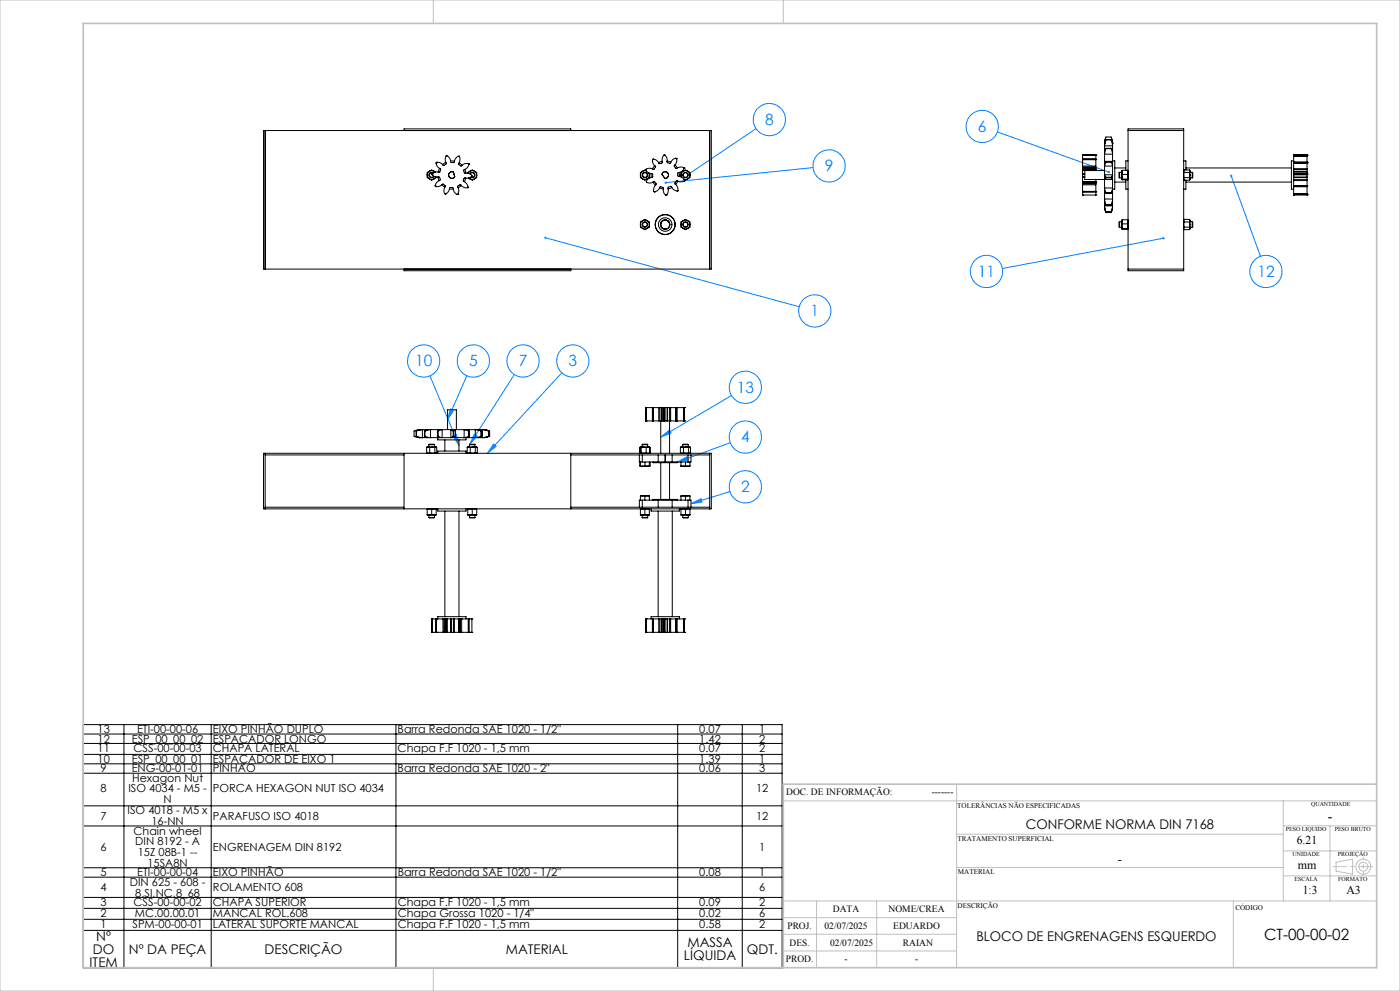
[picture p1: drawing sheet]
<svg xmlns="http://www.w3.org/2000/svg" width="420mm" height="297mm" viewBox="0 0 420 297" stroke-linecap="round" stroke-linejoin="round" font-family="sans-serif">
<g fill="none" stroke="#0080ff" stroke-width=".3">
<path d="M226.8 38.6l-20.1 13.5M299.2 39.5l33.4 12.1M243.9 50.2l-44.2 4.5M369.4 52.7l8.7 24.1M163.6 71.3l76.2 20.6M349 71.4l-48.3 9.1M129 112.6l8.7 20.9M140.1 112.6l-5.8 13.2M154.3 112.3l-13.4 20.9M168.6 111.7l-22.4 24.2M219.5 118.5l-21.3 12.5M135.1 122.6l1 .4-1.8 2.8z"/>
<path d="M136 130.7l.9-.5 .8 3.3zM142.3 130.1l.8 .6-2.2 2.5zM148.1 133.1l.7 .7-2.6 2.1zM198.2 131l2.6-2.1 .5 .8zM203.2 138.5l2.9-1.6 .4 .9zM219.1 132.7l-15.9 5.8M207.3 151l3-1.5 .3 1zM219 147.3l-11.7 3.7"/>
<circle cx="230.8" cy="35.9" r="4.8"/>
<circle cx="294.7" cy="37.9" r="4.8"/>
<circle cx="248.7" cy="49.7" r="4.8"/>
<circle cx="244.5" cy="93.2" r="4.8"/>
<circle cx="296" cy="81.4" r="4.8"/>
<circle cx="379.8" cy="81.4" r="4.8"/>
<circle cx="127.1" cy="108.2" r="4.8"/>
<circle cx="142" cy="108.2" r="4.8"/>
<circle cx="156.9" cy="108.2" r="4.8"/>
<circle cx="171.9" cy="108.2" r="4.8"/>
<circle cx="223.6" cy="116.1" r="4.8"/>
<circle cx="223.6" cy="131" r="4.8"/>
<circle cx="223.6" cy="145.9" r="4.8"/>
</g>
<g fill="none" stroke="#c0c0c0" stroke-width=".3">
<path d="M0 0h420v297h-420zM130 0v7M235 0v7M287 235v55M235 240h178M287 260h98M287 250h98M385 240v30M385 255h28M385 247.5h28M399 247.5v22.5M400.8 258.4l5-.9v4.5l-5-.9z"/>
<path d="M235 280h52M235 275h52M235 270h178M245 270v20M263 270v20M370 270v20M385 262.5h28M130 290v7M235 285h52"/>
<circle cx="409" cy="259.8" r="2.24"/>
<circle cx="409" cy="259.7" r="1.34"/>
</g>
<g fill="none" stroke="#000" stroke-width=".3">
<path d="M25 217.2h209.6v72.9h-209.6zM25 220h209.6M37.2 217.2v72.9M63.4 217.2v72.9M118.8 217.2v72.9M203.3 217.2v72.9M222.7 217.2v72.9M25 222.8h209.6M25 226.1h209.6M25 228.9h209.6M25 231.7h209.6M25 241.5h209.6"/>
<path d="M25 247.5h209.6M25 260.1h209.6M25 262.9h209.6M25 269h209.6M25 272.2h209.6M25 275.5h209.6M25 278.8h209.6"/>
</g>
<path d="M411.8 259.7h-11.9" fill="none" stroke="#c0c0c0" stroke-width=".3" stroke-dasharray="15.2 1.3 1.3 1.3" stroke-dashoffset="11.2"/>
<path d="M409 256.9v5.4" fill="none" stroke="#c0c0c0" stroke-width=".3" stroke-dasharray="15.2 1.3 1.3 1.3" stroke-dashoffset="14.4"/>
<path d="M25 7h388v283h-388zM413 235h-178v55" fill="none" stroke="#c0c0c0" stroke-width=".5"/>
<path d="M163.4 71l.2 .3-.3-.1a.35 .35 0 0 0 .4 .4 .35 .35 0 0 0 .2-.5 .35 .35 0 0 0-.5-.1zM199.5 54.5l-.1 .3 .3-.1-.3 .1a.34 .34 0 0 0 .4 .3 .34 .34 0 0 0 .2-.5 .34 .34 0 0 0-.5-.1zM206.4 51.9v.4l.3-.2-.3 .2a.34 .34 0 0 0 .5 .1 .34 .34 0 0 0 0-.5 .34 .34 0 0 0-.5 0zM332.4 51.3l-.1 .4 .5 .2 .2-.2-.4-.1 .4 .1v-.3zM369.2 52.4a.35 .35 0 0 0 0 .6 .35 .35 0 0 0 .5-.3 .35 .35 0 0 0-.4-.3l.1 .3zM348.8 71.2a.34 .34 0 0 0 .2 .5 .34 .34 0 0 0 .4-.4l-.4 .1 .4-.1-.2-.2zM136 130.7l.9-.5 .8 3.3zM135.1 122.6l1 .4-1.8 2.8zM142.3 130.1l.8 .6-2.2 2.5zM148.1 133.1l.7 .7-2.6 2.1zM198.2 131l2.6-2.1 .5 .8zM203.2 138.5l2.9-1.6 .4 .9zM207.3 151l3-1.5 .3 1z" fill="#0080ff"/>
<g fill="none" stroke="#000" stroke-width=".3">
<path d="M79.1 39.1h134.3v41.5h-134.3zM79.6 39.1v41.5M121.2 39.1v-.5h50v.5M212.9 39.1v41.5M338.4 39.1h16.7M338.4 38.6h16.7v42.5h-16.7zM128.2 52.5v.7l.6 .4M128.2 52.5l.1 .6 .5 .5M128.8 53.6l.7 .4 .7-.4M128.8 53.6l.5 .2 .9-.2M128.8 51.3l.7-.2 .7 .2M128.8 51.3l-.5 .5-.1 .7"/>
<path d="M128.8 51.3l.7-.4 .7 .4M128.8 51.3l-.6 .4v.8M129.6 52.3a2.75 2.75 0 0 0 2.2 .8l.2 1a2.04 2.04 0 0 0-1.5 1.6M129.6 52.3h.1M129.6 52.1v.2M129.6 52.1h.1M129.9 51.9a.67 .67 0 0 0-1 .2 .67 .67 0 0 0 .3 1 .67 .67 0 0 0 .9-.3M130 51.8a.84 .84 0 0 0-1.2 .2 .84 .84 0 0 0 .3 1.2 .84 .84 0 0 0 1.1-.4M130.2 51.3l.3 .3M130.2 51.3l.4 .3M130.5 55.7l.2 .2M130.5 55.7h.1"/>
<path d="M130.7 55.9a2.84 2.84 0 0 0 2.2-.8l.7 .6v.2a1.97 1.97 0 0 0-.2 2.1M130.7 55.9h.1M130.7 53l-.5 .6M130.8 48.9a2.74 2.74 0 0 0 1.4 1.8l-.3 .8-.2 .1a2.03 2.03 0 0 0-2.1 .5M130.8 48.9h.1M130.8 53v.2l-.6 .4M131 48.6l-.2 .3M131 48.6h.1M131.4 53l.3 1.2M131.9 50.4l-.5 1.2M132.5 55.4l1 .7M133.4 58.1h.2"/>
<path d="M133.4 58v.1M133.6 58.1a2.78 2.78 0 0 0 1.4-1.9h.7l.3 .2a2.07 2.07 0 0 0 1.1 1.9M133.6 58.1h.1M133.7 48.6l-.9 .7M133.8 46.7a2.65 2.65 0 0 0 .1 2.4l-.7 .5-.3-.1a2.07 2.07 0 0 0-1.9-.9M133.8 46.7h.1M133.8 46.7a1.91 1.91 0 0 1 1.5 2l.8 .1 .2-.2a1.92 1.92 0 0 1 1.2-1.8M134.8 56.6l1.2 .1M134.8 51.8a.92 .92 0 0 1 1.2-.2l.4 1.4a.99 .99 0 0 1-1.4 .3 .99 .99 0 0 1-.2-1.5zM135.1 48.3h1.2M137.1 58.3h.1M137.3 58.2h.1"/>
<path d="M137.3 58.2l-.2 .1M137.5 46.8h.1M137.5 46.8l.3 .1M137.7 48.8l.9 .7M137.8 46.9h.1M137.8 46.9a2.6 2.6 0 0 1-.3 2.3l.7 .6 .3-.1a1.92 1.92 0 0 1 2-.7M138.4 55.6l-1 .7M139.5 50.8l.3 1.1M139.7 53.4l-.4 1.1M140.2 56.3h.1M140.2 56.3a2.86 2.86 0 0 1-2.2-1l-.6 .4-.1 .4a1.96 1.96 0 0 1 0 2.1M140.4 56.1h.1"/>
<path d="M140.4 56.1l-.2 .2M140.5 49h.1M140.5 49l.2 .2M140.5 53.3l.5 .3M140.7 49.2h.1M140.7 49.2a2.85 2.85 0 0 1-1.6 1.8l.2 .8 .2 .2a1.88 1.88 0 0 1 2.1 .6M140.7 53.3l.3 .3M140.9 52.1a.83 .83 0 0 1 1.2-.4 .83 .83 0 0 1 .3 1.2 .83 .83 0 0 1-1.2 .2M141 51.3l.7-.4 .6 .4M141 51.3l.7-.2 .6 .2M141 51.3l-.6 .6M141 53.6l.5 .2 .8-.2"/>
<path d="M141 53.6l.7 .4 .6-.4M141 51.3l-.7 .4v.2M141.1 52.1a.69 .69 0 0 1 .9-.2 .69 .69 0 0 1 .3 .9 .69 .69 0 0 1-1 .3M141.6 52.6h.1M141.6 52.6a1.99 1.99 0 0 1-2.4 .8l-.2 .7 .1 .3a2.06 2.06 0 0 1 1.3 1.7M142.3 51.3l.5 .5 .2 .7M142.3 51.3l.7 .4v.8M143 52.5l-.2 .6-.5 .5M143 52.5v.7l-.7 .4M192.1 52.5l.1 .5 .6 .6M192.1 52.5v.7l.7 .4M192.8 53.6l.7 .4 .6-.4"/>
<path d="M192.8 53.6l.5 .2 .8-.2M192.8 51.3l-.4 .3-.3 .9M192.8 51.3l-.7 .4v.8M193.8 50.7l-.1 .2a3.2 3.2 0 0 0 2.1 1.3v.8a2.86 2.86 0 0 0-1.9 1.5 1.93 1.93 0 0 0 2.4-.1l.5 .7v.2a2.08 2.08 0 0 0-.7 2.1M193.8 50.7h.1M193.9 51.2l-1.1 .1M193.9 51.2l-.4-.3-.7 .4M194.7 51.8l.1 .7M194.8 52.5l-.2 .6-.5 .5M194.8 51.9v.6M194.8 52.5v.7l-.7 .4M195.3 52l.1 1.2"/>
<path d="M195.8 47.8a2.85 2.85 0 0 0 .9 2.2l-.4 .7-.3 .1a2.04 2.04 0 0 0-2.2-.1M195.8 47.8h.1M195.9 54.6l.7 .9M196.1 57.4l.2 .1M196.1 57.4h.1M196.3 57.5a2.45 2.45 0 0 0 1.8-1.5l.8 .2 .1 .2a2.01 2.01 0 0 0 .7 2.1M196.3 57.5h.1M196.4 49.6l-.6 1M197.8 56.3l1.2 .4M198.6 48.3l-1 .5M198.9 51.7a1 1 0 0 1 1.6 .5 1 1 0 0 1-1 1.3l-.9-1.2zM199.4 46.5a1.91 1.91 0 0 0-.7 2.3l-1 .2a1.63 1.63 0 0 0-1.9-1.2"/>
<path d="M199.4 46.5h.1M199.5 46.5a2.86 2.86 0 0 1 .6 2.2l.8 .3 .3-.2a2.1 2.1 0 0 1 1.6-1.4M199.7 58.5h.2M199.7 58.5h.1M199.9 58.5h.1M200.1 48.3l1.2 .3M201.6 56.2l-1.2 .4M202.5 49.4l.7 .9M202.8 47.4h.1M202.8 47.4l.2 .2M203 47.6h.1M203 47.6a2.7 2.7 0 0 1-.8 2.2l.5 .7 .3-.1a2.02 2.02 0 0 1 2.1-.1"/>
<path d="M203.2 57.3h.1M203.2 57.3a2.74 2.74 0 0 1-1.9-1.5l-.8 .3-.1 .2a2.08 2.08 0 0 1-.5 2.2M203.4 54.3l-.7 1M203.7 51.7l.1 1.2M204.3 52.5l.2 .6M204.3 52.5v.5M205 51.3l.6-.2 .7 .2M205 51.3l-.5 .5-.2 .7M205 51.3l-.7 .4v.8M205 51.3l.6-.4 .7 .4M205.1 50.3h.1M205.1 50.3l.1 .2"/>
<path d="M205.2 50.5h.1M205.2 50.5a2.78 2.78 0 0 1-1.9 1.4v.8l.3 .2a1.95 1.95 0 0 1 1.8 1.1M205.3 54.2h.1M205.3 54.2a2.65 2.65 0 0 1-2.3 0l-.6 .7a1.84 1.84 0 0 1 .8 2.4M205.4 54h.1M205.4 54l-.1 .2M206.3 51.3l.5 .5 .2 .7M206.3 53.6l-1.1 .1M206.3 51.3l.7 .4v.8M206.3 53.6l-.7 .4-.4-.2M207 52.5l-.2 .6-.5 .5M207 52.5v.7l-.7 .4"/>
<path d="M324.8 50.7v.2M324.8 51v1M324.8 53.2v1.2M324.8 50.7h.1M324.8 50.7v-.3h4v.3M324.8 54.4v.2M324.8 54.4h.1M324.8 54.6h.1M324.8 54.6v.3M324.8 47.8v2M324.8 55.4v2M324.8 52.3v.6"/>
<path d="M324.8 52.9v.3M324.8 52v.3M324.8 47.8h.1M324.8 47.7v.1M324.8 47.7h.1M324.8 57.4h.1M324.8 57.4v.1M324.8 50.1v.3M324.8 57.5h.1M324.8 54.9v.1M324.8 49.8v.3M324.8 55v.4"/>
<path d="M324.8 46.5v1.2M324.8 57.5v1M324.8 46.5h.1M324.8 58.5h.1M324.8 54.9h4M324.8 47.7h4M324.8 57.5h4M324.8 50.9h4M324.8 50.7h4M324.8 51h4M324.8 52h.6M324.8 54.4h4"/>
<path d="M324.8 50.9v.1M324.8 54.6h4M324.8 47.8h4M324.8 49.8h4M324.8 57.4h4M324.8 55.4h4M324.8 50.1h4M324.8 55h4M324.8 46.5h4M324.8 58.5h4M324.8 52.3h.6M324.8 53.2h.6"/>
<path d="M324.8 52.9h.6M328.8 50.7v.2M328.8 53.8v.6M328.8 50.9v.1M328.8 54.4v.2M328.8 54.6h.1M328.8 54.6v.3M328.8 47.8v2M328.8 55.4v2M328.8 47.8h.1M328.8 47.7v.1M328.8 47.7h.1"/>
<path d="M328.8 57.4h.1M328.8 57.4v.1M328.8 50.1v.3M328.8 57.5h.1M328.8 54.9v.1M328.8 49.8v.3M328.8 55v.4M328.8 46.5v1.2M328.8 57.5v1M328.8 46.5h.1M328.8 58.5h.1M328.8 50.7h.1"/>
<path d="M328.8 51v.1M328.8 54.4h.1M331.4 51.1h-6v2.7h8.4M331.4 52.4l.4 .7M331.4 52.3v1.5M331.4 48.4h.4M331.4 48.5v1.4M331.4 56.3l.4 1.4M331.4 57.6l.2 .3M331.4 56.2v1.4M331.4 49.9v2.4M331.4 53.8v2.4"/>
<path d="M331.4 46.4v2.1M331.4 45.3v1.1M331.4 57.6v1.9M331.4 59.7l.4 1.7M331.4 59.5v.9M331.4 43.9v1.4M331.4 42.9v1M331.4 42.8l.4-1.7h1.5l.5 1.8M331.4 42.9h.1M331.4 49.8h2.4M331.4 52.4h2.4M331.4 42.8v.1"/>
<path d="M331.4 43.7v.2M331.4 46.2v.2M331.4 48.4v.1M331.4 49.8v.1M331.4 52.3v.1M331.4 56.2v.1M331.4 57.6h.1M331.4 59.5v.2M331.4 56.3h2.4M331.4 46.2h2.4M331.4 59.7h2.4M331.4 43.7h2.4"/>
<path d="M331.4 42.8h.1M331.5 41.8l-.1 1.1M331.5 48.4h2.1M331.8 53.1v.2M331.8 53.3l-.4 .5M331.8 48.4v.2M331.8 48.6l-.4 1.2M331.8 57.7v.2M331.8 44.4l-.4 .9M331.8 44.4v.2M331.8 44.6l-.4 1.6M331.8 41.8l-.4 1.4"/>
<path d="M331.8 41.8v.1M331.8 41.9l-.4 1.8M331.8 53.3h1.5M331.8 53.1h1.5M331.8 48.4h1.5M331.8 48.6h1.5M331.8 57.7h1.5M331.8 44.4h1.5M331.8 44.6h1.5M331.8 41.9h1.5M331.8 41.8h1.5M333.3 53.3l.5 .5"/>
<path d="M333.3 53.1v.2M333.3 48.4v.2M333.3 48.4h.5M333.3 48.6l.5 1.2M333.3 57.7l-1.5 .2M333.3 44.4v.2M333.3 44.4l.5 .9M333.3 44.6l.5 1.6M333.3 41.8v.1M333.3 41.8l.5 1.4M333.3 41.9l.5 1.8M333.6 41.8l.2 1.1"/>
<path d="M333.8 48.2h.6v8.5h-.6M333.8 52.4l-.5 .7M333.8 52.3v1.5M333.8 48.5v1.4M333.8 56.3l-.5 1.4M333.8 57.6l-.3 .3M333.8 56.2v1.4M333.8 49.9v2.4M333.8 53.8v2.4M333.8 46.4v2.1M333.8 45.3v1.1M333.8 57.6v1.9"/>
<path d="M333.8 59.7l-.5 1.7M333.8 59.5v.9M333.8 43.9v1.4M333.8 42.9v1M333.8 42.9h.1M333.8 43.7v.2M333.8 46.2v.2M333.8 48.4v.1M333.8 49.8v.1M333.8 52.3v.1M333.8 53.8h.1M333.8 56.2v.1"/>
<path d="M333.8 57.6h.1M333.8 59.5v.2M334.4 54.6h3.3M334.4 50.3h3.3M335.9 51.6l-.2 .2v1.4l.2 .1M335.9 51.6v1.7M335.9 51.6h.6M335.9 53.3h.6M336.5 51.6l.2 .7M336.5 51.6v1.4M336.5 53l.2 .7M336.5 53v.8"/>
<path d="M336.7 52.3l-.2 .7M336.7 51l-.2 .6M336.7 52.3h1.6M336.7 51h1.6M336.7 53.7h1.6M336.7 53.7l-.2 .1M337.7 53.9v2.8h.7M338.3 51v1.3M338.3 52.3v1.4M338.3 51l.1 .1M338.3 53.7v.2l-1.8-.1M338.4 48.2h-.7v2.8"/>
<path d="M355.1 48.2h.7v2.7M355.1 53.8l.1 .2M355.2 51.7v1.5M355.2 53.2v.8M355.2 50.9v.8M355.2 51.7h1.6M355.2 50.9l-.1 .2M355.2 50.9h1.6M355.2 53.2h1.6M355.2 54h1.6M355.8 54v2.7h-.7M355.8 54.6h31.6"/>
<path d="M355.8 50.3h31.6M356.8 53.2l.2 .4M356.8 51.7l.2 .8M356.8 50.9l.2 .4M357 52.5l-.2 .7M357 51.3v1.2M357 52.5v1.1M357 53.6l-.2 .4M357 51.6h.7M357 53.3h.7M357 51.3l-.2 .4M357.7 51.6v1.7"/>
<path d="M388.1 48.9v2.7M388.1 53v1.2M388.1 48.2h-.7v8.5h.7M388.1 46.5h.1M388.1 58.5h.1M388.1 52.1v.2M388.1 52.3h.1M388.1 52.3v.8h4M388.1 52.1h.1M388.1 54.2v1.5M388.1 55.7h.1M388.1 55.7v.2"/>
<path d="M388.1 55.9h.1M388.1 48.6v.3M388.1 48.9h.1M388.1 48.6h.1M388.1 55.9v2.1M388.1 46.7v1.9M388.1 58v.1M388.1 58.1h.1M388.1 46.7h.1M388.1 58.3h.1M388.1 53.8h4M388.1 55.9h4"/>
<path d="M388.1 48.6h4M388.1 58.1h4M388.1 46.7h4M388.1 58.3h4M388.1 46.5v.2M388.1 58.1v.4M388.1 46.5h4M388.1 58.5h4M388.1 52.3h4M388.1 52.1h4M388.1 55.7h4M388.1 54.1h4"/>
<path d="M388.1 48.9h4M388.1 50.5h4M388.1 53.2h4M388.1 51.5h4M388.1 50.9h4M388.1 58h4M392.1 46.5h.1M392.1 58.5h.1M392.1 52.1v.2M392.1 51.5v.6M392.1 51.5h-4v.6M392.1 52.3h.1"/>
<path d="M392.1 52.3v.8M392.1 52.1h.1M392.1 54.1v1.6M392.1 55.7h.1M392.1 55.7v.2M392.1 55.9h.1M392.1 48.9v1.6M392.1 48.6v.3M392.1 48.9h.1M392.1 48.6h.1M392.1 53.1v.1M392.1 51.5h.1"/>
<path d="M392.1 53.8v.3M392.1 50.9v.6M392.1 53.2v.6M392.1 50.5v.4M392.1 55.9v2.1M392.1 46.7v1.9M392.1 58v.1M392.1 58.1h.1M392.1 46.7h.1M392.1 58.3h.1M392.1 46.5v.2M392.1 58.1v.4"/>
<path d="M192.1 67.3l.3 .8 .4 .3M192.1 67.3v.8l.7 .3M192.8 66.1l.5-.1 .8 .1M192.8 68.4l.7 .2 .6-.2M192.8 66.1l-.6 .7-.1 .5M192.8 66.1l-.7 .4v.8M192.8 66.1l.7-.3 .6 .3M192.8 68.4l.7 .4 .6-.4M194.1 66.1l.5 .5 .2 .7M194.1 66.1l.7 .4v.8M194.8 67.3l-.2 .7-.5 .4M194.8 67.3v.8l-.7 .3"/>
<path d="M200.9 67.3a1.34 1.34 0 0 0-1.4-1.3 1.34 1.34 0 0 0-1.3 1.3 1.34 1.34 0 0 0 1.4 1.3M204.3 67.3v.8l.7 .3M204.3 67.3l.2 .7 .5 .4M205 68.4l.6 .4 .7-.4M205 68.4l.6 .2 .7-.2M205 66.1l-.5 .5-.2 .7M205 66.1l-.7 .4v.8M205 66.1l.5-.1 .8 .1M205 66.1l.6-.3 .7 .3M206.3 66.1l.7 .4v.8M206.3 66.1l.5 .5 .2 .7M207 67.3l-.2 .7-.5 .4"/>
<path d="M207 67.3v.8l-.7 .3M331.4 60.4l.4 1.1M331.4 60.4v1.3M331.4 61.7l.4 1.8M331.4 62.1l.4 1.4M331.4 62.2l.4 1.5h1.5l.5-1.5M331.4 61.7h2.4M331.8 61.4v.1M331.8 63.5h.1M331.8 61.4h1.5M331.8 61.5h1.5M331.8 63.5h1.5"/>
<path d="M333.3 61.4v.1M333.3 63.5h.1M333.8 60.4l-.5 1.1M333.8 60.4v1.3M333.8 61.7l-.5 1.8M333.8 62.1l-.5 1.4M335.9 66.5l-.2 .1v1.4l.2 .1M335.9 66.5v1.6M335.9 66.5h.6M335.9 68.1h.6M336.5 66.5l.2 .6M336.5 66.5v1.3"/>
<path d="M336.5 67.8l.2 .7M336.5 67.8v.8M336.7 67.1l-.2 .7M336.7 65.9l-.2 .6M336.7 67.1h1.6M336.7 65.9h1.6M336.7 68.5h1.6M336.7 68.5l-.2 .1M338.3 65.9v1.2M338.3 67.1v1.4M338.3 65.9l.1 .1M338.3 68.5v.2l-1.8-.1"/>
<path d="M355.1 68.6l.1 .2M355.2 65.8v.7M355.2 68.1v.7M355.2 66.5v1.6M355.2 68.1h1.6M355.2 65.8l-.1 .2M355.2 65.8h1.6M355.2 66.5h1.6M355.2 68.8h1.6M356.8 65.8l.2 .3M356.8 68.1l.2 .3M356.8 66.5l.2 .8"/>
<path d="M357 67.3l-.2 .8M357 67.3v1.1M357 66.1v1.2M357 68.4l-.2 .4M357 66.5h.7M357 68.1h.7M357 66.1l-.2 .4M357.7 66.5v1.6M121.2 80.6v.5h50v-.5M338.4 80.6h16.7M79.1 135.9h134.3v16.6h-134.3zM79.6 135.9v16.6"/>
<path d="M79.6 136.3h41.6M121.2 135.9v16.6M124.8 129.2h.1M124.8 130.7h.1M124.8 130.7l1.4 .5M124.8 129.2v1.5M124.9 130.7l1.8 .5M124.9 129.2v1.5M125.6 131.2h.3M125.9 131.2h.1M125.9 128.8h-.3M125.9 128.8h.1"/>
<path d="M125.9 128.8l-1.7 .4v1.5l1.7 .5M126 128.8h.9M126 131.2h.1M126 128.8h.1M126.2 128.8l-1.4 .4M126.4 131.2h.5M126.7 128.8l-1.8 .4M126.7 128.8h.2M126.7 131.2h.2M126.7 128.8v2.4M126.9 128.8h1.3M126.9 131.2h1.3"/>
<path d="M127.4 129.2h.1M127.4 130.7h.1M127.4 130.7l.8 .5M127.4 129.2v1.5M127.5 130.7l1.7 .5M127.5 129.2v1.5M128 135.7h.9M128 135.7l.2 .2M128 134.1v1.6M128.2 128.8l-.8 .4M128.2 128.8h1.1M128.2 131.2h1.1"/>
<path d="M128.4 134h1.3M128.4 134l-.4 .1M128.4 134l.5 .1M128.7 133.3h1.7M128.7 133.3v.7M128.9 135.7h1.6M128.9 134.1v1.6M129.2 128.8l-1.7 .4M129.2 128.8h.1M129.2 131.2h.1M129.2 128.8v2.4M129.3 128.8h2"/>
<path d="M129.3 131.2h2M129.7 134l-.8 .1M129.7 134h1M129.7 134l.8 .1M130.4 133.3v.7M130.5 134.1v1.6M130.7 134l-.2 .1M130.7 134l.3 .1zM131 135.8l-.2 .1M131 134.1v1.6h-.5M131.2 128.9v2.1M131.3 131.2v.6h8.5v-.6"/>
<path d="M131.3 135.9v-.7h8.5v.7M131.3 131.2h.1M131.3 131.2h1.5M131.3 128.8h.1M131.3 128.8v.4h.1M131.3 128.8h1.5M131.4 130.7l1.2 .5M131.4 130.7h-.1v.5M131.4 129.2v1.5M132.6 128.8l-1.2 .4M132.6 128.8h.2M132.6 131.2h.2"/>
<path d="M132.6 128.8v2.4M132.8 128.8h2.4M132.8 131.2h2.4M133.5 131.8v3.4M134.3 128.8v-6h2.6v6M135.2 128.8h1.5M135.2 131.2h1.5M135.2 128.8h.1M135.2 131.2h.1M135.3 128.8l.7 .4M135.3 128.8v2.4M136 129.2h.1"/>
<path d="M136 130.7h.1M136 130.7l-.7 .5M136 129.2v1.5M136.1 130.7l.6 .5M136.1 129.2v1.5M136.7 128.8l-.6 .4M136.7 128.8h.1M136.7 131.2h.1M136.7 128.8v2.4M136.7 128.8h2.4M136.7 131.2h2.4M137.7 131.8v3.4"/>
<path d="M139.1 131.2h1.4M139.1 128.8h1.4M139.1 128.8h.1M139.1 131.2h.1M139.2 128.8l1.3 .4M139.2 128.8v2.4M140.2 135.7h.9M140.2 135.7l.1 .2M140.2 134.1v1.6M140.5 128.8h1.9M140.5 131.2h1.9M140.5 128.8h.1"/>
<path d="M140.5 131.2h.1M140.5 128.8l.2 .2M140.5 130.7h.2M140.5 130.7l-1.3 .5M140.5 129.2h.2M140.5 129.2v1.5M140.6 134h1.3M140.6 134l-.4 .1M140.6 134l.5 .1M140.7 130.9l-.2 .3M140.7 129.1v1.7M140.8 133.3h1.7"/>
<path d="M140.8 133.3v.7M141.1 135.7h1.5M141.1 134.1v1.6M141.9 134l-.8 .1M141.9 134h1M141.9 134l.7 .1M142.4 128.8h1M142.4 131.2h1M142.4 128.8h.2M142.4 131.2h.2M142.5 133.3v.7M142.6 128.8l1.7 .4"/>
<path d="M142.6 128.8v2.4M142.6 134.1v1.6M142.9 134l-.3 .1M142.9 134l.2 .1zM143.1 135.8l-.1 .1M143.2 134.1v1.6h-.6M143.4 128.8l1 .4M143.4 128.8h1.2M143.4 131.2h1.2M144.3 129.2h.1M144.3 130.7h.1M144.3 130.7l-1.7 .5"/>
<path d="M144.3 129.2v1.5M144.4 130.7l-1 .5M144.4 129.2v1.5M144.6 128.8h.4M144.6 131.2h.4M144.6 128.8h.1M144.6 131.2h.1M144.7 128.8l1.8 .4M144.7 128.8v2.4M146.5 129.2h.1M146.5 130.7h.1M146.5 130.7l-1.8 .5"/>
<path d="M146.5 129.2v1.5M146.6 129.2l-1.5-.4 1.8 .4v1.5l-1.8 .5 1.5-.5M171.2 135.9v16.6M171.2 136.3h41.7M191.8 136.3v2.2h.9M191.9 138.5v1.1l.2 .1M192 139.7h.1M192.1 139.7h.7M192.1 139.6v.1M192.1 138.5v1.1M192.2 139.6l.6 .1M192.2 139.6l-.1 .1"/>
<path d="M192.2 134h.9M192.2 134l-.2 .1 .1 1.7M192.2 134l-.3 .1v1.6l.2 .2M192.2 134l.2 .1M192.4 135.7h1.5M192.4 134.1v1.6M192.4 135.7l-.2 .2M192.7 133.3h1.6M192.7 133.3v.7M192.7 136.3v2.2M192.7 138.5h4.7M192.8 139.7h1.4"/>
<path d="M193.1 134l-.7 .1M193.1 134h1.3M193.1 134l.8 .1M193.5 139.6l.7 .1M193.5 139.6l-.7 .1M193.5 138.5v1.1M193.7 126.1h.1M193.7 122.2h.1M193.7 122.2v3.9M193.8 126.1h1.9M193.8 122.2h1.9M193.8 126.1h.1"/>
<path d="M193.8 122.2h.1M193.8 122.2v3.9M193.9 135.7h1M193.9 134.1v1.6M194.2 139.7h.6M194.3 133.3v.7M194.4 134l-.5 .1M194.4 134l.5 .1M194.8 139.6v.1M194.8 138.5v1.1M194.8 139.6l-.6 .1M194.9 135.8l-.1 .1"/>
<path d="M194.9 134.1v1.6M194.9 135.7l-.1 .1M195 139.7h-.2M195 139.6h.1M195 139.6l-.2 .1M195 134.1v1.6M195 138.5v1.1M195.7 126.1h.1M195.7 122.2h.1M195.7 122.2v3.9M195.8 126.1h.1M195.8 122.2h.1"/>
<path d="M195.9 138.6h7.3M195.9 138.5v.1M195.9 122.2h.1M195.9 122.2v3.9M195.9 126.1h.1M196 126.1h1.6M196 122.2h1.6M196 122.2v3.9M197.4 136.3v2.2M197.6 126.1h.4M197.6 122.2h.4M197.6 122.2v3.9"/>
<path d="M198 126.1h.5M198 122.2h.5M198 122.2v3.9M198.2 126.1v9.8M198.2 138.7v11M198.5 126.1h.1M198.5 122.2h.1M198.5 122.2v3.9M198.6 126.1h.6M198.6 122.2h.6M198.6 122.2v3.9M199.2 126.1h.1"/>
<path d="M199.2 122.2v3.9M199.2 122.2h.1M199.2 126.1h.2M199.2 122.2h.2M199.4 126.1h.1M199.4 122.2v3.9M199.4 122.2h.1M199.5 126.1h.6M199.5 122.2h.6M199.5 136.3v2.2h-2.1M199.5 136.5h.1M199.6 136.3v2.2h2"/>
<path d="M200.1 126.1h.2M200.1 122.2h.2M200.1 122.2v3.9M200.3 126.1h.9M200.3 122.2h.6M200.3 122.2v3.9M200.9 122.2h.3M200.9 122.2v13.7M200.9 138.7v11M201.2 126.1h1.6M201.2 122.2h1.6M201.2 122.2v3.9"/>
<path d="M201.6 136.3v2.2M201.6 138.5h4.8M202.8 126.1h.1M202.8 122.2h.1M202.8 122.2v3.9M202.8 126.1h.2M202.8 122.2h.2M203 126.1h.1M203 122.2h.1M203 122.2v3.9M203 126.1h2.1M203 122.2h2.1"/>
<path d="M203.2 138.5v.1M204.1 135.7h.9M204.1 135.7l.2 .2M204.1 134.1v1.6M204.3 139.6l.7 .1M204.3 138.5v1.2h.7M204.6 134h1.2M204.6 134l-.5 .1M204.6 134l.4 .1M204.8 133.3h1.7M204.8 133.3v.7M205 139.7h1.3"/>
<path d="M205 135.7h1.6M205 134.1v1.6M205.1 126.1h.1M205.1 122.2h.1M205.1 122.2v3.9M205.2 126.1h.1M205.2 122.2h.1M205.2 122.2v3.9M205.2 122.2h.2M205.2 126.1h.2M205.4 126.1h.1M205.4 122.2h.1"/>
<path d="M205.4 122.2v3.9M205.6 139.6l.7 .1M205.6 138.5v1.1M205.6 139.6l-.6 .1M205.8 134l-.8 .1M205.8 134h1.1M205.8 134l.8 .1M206.4 136.3v2.2M206.5 133.3v.7M206.6 134.1v1.6M206.9 134l-.3 .1M206.9 134l.2 .1z"/>
<path d="M207 139.6l-.7 .1M207 138.5v1.1M207.1 135.8l-.1 .1M207.2 134.1v1.6h-.6M207.3 136.3v2.2h-.9M212.9 135.9v16.6M79.6 152h41.6M128.2 152.6h1.3M128.2 152.5v.1M128.2 154.2l.6 .2M128.2 152.6v1.6M128.7 155.1h1.7"/>
<path d="M128.7 154.4v.7M128.8 154.4h1.4M129.5 154.2l-.7 .2M129.5 152.6h1.3M129.5 152.6v1.6M129.5 154.2l.7 .2M130.4 154.4v.7M130.8 154.2l-.6 .2M130.8 152.5v.1M130.8 152.6v1.6M131.3 152.5v.7h8.5v-.7M133.5 153.2v31.6"/>
<path d="M137.7 153.2v31.6M140.3 152.6h1.4M140.3 152.5v.1M140.3 154.2l.7 .2M140.3 152.6v1.6M140.8 155.1h1.7M140.8 154.4v.7M141 154.4h1.3M141.7 152.6h1.3M141.7 154.2l-.7 .2M141.7 154.2l.6 .2M141.7 152.6v1.6"/>
<path d="M142.5 154.4v.7M143 154.2l-.7 .2M143 152.5v.1M143 152.6v1.6M171.2 152h41.7M192.1 152.6h1.4M192.1 152.5v.1M192.1 154.2l.7 .2M192.1 148.7v1.2M192.1 152.6v1.6M192.7 155.1h1.6M192.7 154.4v.7"/>
<path d="M192.7 149.9h-.9v2.1M192.7 149.9v2.1M192.7 149.9h4.7M192.8 148.6h1.3M192.8 148.6l.7 .1M192.8 148.6l-.7 .1M192.8 154.4h1.3M193.5 152.6h1.3M193.5 154.2l-.7 .2M193.5 148.7v1.2M193.5 152.6v1.6M193.5 154.2l.6 .2"/>
<path d="M194.1 148.6l.7 .1M194.1 148.6h.7v1.3M194.1 148.6l-.6 .1M194.3 154.4v.7M194.8 154.2l-.7 .2M194.8 152.5v.1M194.8 152.6v1.6M195.3 152.5v.7h8.5v-.7M195.9 149.8h7.3M195.9 149.8v.1M197.4 149.9h4.2M197.4 149.9v2.1"/>
<path d="M197.4 153.2v31.6M201.6 149.9v2.1M201.6 149.9h4.8M201.7 153.2v31.6M203.2 149.8v.1M204.3 152.6h1.3M204.3 152.5v.1M204.3 154.2l.7 .2M204.3 148.7v1.2M204.3 152.6v1.6M204.8 155.1h1.7M204.8 154.4v.7"/>
<path d="M205 148.6h1.3M205 148.6l.6 .1M205 148.6l-.7 .1M205 154.4h1.3M205.6 154.2l-.6 .2M205.6 152.6h1.4M205.6 148.7v1.2M205.6 152.6v1.6M205.6 154.2l.7 .2M206.3 148.6l.7 .1M206.3 148.6h.7v1.3M206.3 148.6l-.7 .1"/>
<path d="M206.4 149.9h.9v2.1M206.4 149.9v2.1M206.5 154.4v.7M207 154.2l-.7 .2M207 152.5v.1M207 152.6v1.6M129.6 189.5h.1M129.6 185.5h.1M129.6 185.5v4M129.6 189.5h1.2M129.6 185.5h1.2M130.8 189.5h.2"/>
<path d="M130.8 185.5h.2M130.8 189.5h.1M130.8 185.5h.1M130.8 185.5v4M131 185.5h2.6M131 189.5h1.9M131 189.5h.1M131 185.5h.1M131 185.5v4M131.3 185.5v-.7h8.5v.7M132.9 189.5h.3M132.9 185.5v4"/>
<path d="M133.2 189.5h.4M133.2 185.5v4M133.6 189.5h.2M133.6 185.5h.2M133.6 185.5v4M133.8 189.5h.3M133.8 185.5h.3M133.8 189.5h.1M133.8 185.5h.1M133.8 185.5v4M134.1 189.5h.1M134.1 185.5h.1"/>
<path d="M134.1 185.5v4M134.1 189.5h1M134.1 185.5h1M135.1 185.5h1.2M135.1 189.5h.3M135.1 185.5v4M135.4 189.5h.6M135.4 185.5v4M136 189.5h.3M136 185.5v4M136.3 189.5h1.2M136.3 185.5v4"/>
<path d="M136.3 185.5h1.2M137.5 189.5h.3M137.5 185.5h.3M137.5 189.5h.1M137.5 185.5h.1M137.5 185.5v4M137.8 189.5h.1M137.8 185.5h.1M137.8 185.5v4M137.8 189.5h.2M137.8 185.5h.2M138 185.5h2.5"/>
<path d="M138 189.5h.1M138 185.5v4M138.1 189.5h.4M138.1 185.5v4M138.5 189.5h2M138.5 185.5v4M140.5 189.5h.2M140.5 185.5h.2M140.5 189.5h.1M140.5 185.5h.1M140.5 185.5v4M140.7 189.5h.1"/>
<path d="M140.7 185.5h.1M140.7 189.5h.9M140.7 185.5h.9M140.7 185.5v4M141.6 189.5h.1M141.6 185.5h.1M141.6 185.5v4M193.7 189.5h.1M193.7 185.5h.1M193.7 185.5v4M193.8 189.5h1.9M193.8 185.5h1.9"/>
<path d="M193.8 189.5h.1M193.8 185.5h.1M193.8 185.5v4M195.3 185.5v-.7h8.5v.7M195.7 189.5h.1M195.7 185.5h.1M195.7 185.5v4M195.8 189.5h.1M195.8 185.5h.1M195.9 185.5h.1M195.9 185.5v4M195.9 189.5h.1"/>
<path d="M196 185.5h2.6M196 189.5h1.6M196 185.5v4M197.6 189.5h.4M197.6 185.5v4M198 189.5h.5M198 185.5v4M198.5 189.5h.1M198.5 185.5v4M198.6 189.5h.6M198.6 185.5h.6M198.6 185.5v4"/>
<path d="M199.2 189.5h.1M199.2 185.5h.1M199.2 185.5v4M199.2 189.5h.2M199.2 185.5h.2M199.4 189.5h.1M199.4 185.5h.1M199.4 185.5v4M199.5 189.5h.6M199.5 185.5h.6M200.1 185.5h1.2M200.1 189.5h.2"/>
<path d="M200.1 185.5v4M200.3 189.5h.6M200.3 185.5v4M200.9 189.5h.3M200.9 185.5v4M201.2 189.5h1.6M201.2 185.5v4M201.3 185.5h1.5M202.8 189.5h.1M202.8 185.5h.1M202.8 185.5v4M202.8 189.5h.2"/>
<path d="M202.8 185.5h.2M203 189.5h.1M203 185.5h.1M203 185.5v4M203 189.5h2.1M203 185.5h2.1M205.1 189.5h.1M205.1 185.5h.1M205.1 185.5v4M205.2 189.5h.1M205.2 185.5h.1M205.2 185.5v4"/>
<path d="M205.2 185.5h.2M205.2 189.5h.2M205.4 189.5h.1M205.4 185.5h.1M205.4 185.5v4"/>
<circle cx="193.5" cy="52.5" r=".82"/>
<circle cx="193.5" cy="52.5" r=".69"/>
<circle cx="205.6" cy="52.5" r=".82"/>
<circle cx="205.7" cy="52.5" r=".69"/>
<circle cx="193.5" cy="67.3" r=".68"/>
<circle cx="193.5" cy="67.3" r=".83"/>
<circle cx="199.5" cy="67.3" r="1.44"/>
<circle cx="199.5" cy="67.3" r="1.33"/>
<circle cx="199.5" cy="67.3" r="2.03"/>
<circle cx="199.6" cy="67.3" r="2.97"/>
<circle cx="199.6" cy="67.3" r="3"/>
<circle cx="205.6" cy="67.3" r=".68"/>
<circle cx="205.7" cy="67.3" r=".83"/>
</g>
<g font-size="4.7" fill="#0080ff">
<text x="229.5" y="37.5">8</text>
<text x="293.4" y="39.5">6</text>
<text x="247.4" y="51.3">9</text>
<text x="293.4" y="83">11</text>
<text x="377.2" y="83">12</text>
<text x="243.2" y="94.8">1</text>
<text x="124.5" y="109.8">10</text>
<text x="140.7" y="109.8">5</text>
<text x="155.7" y="109.8">7</text>
<text x="170.6" y="109.8">3</text>
<text x="221" y="117.7">13</text>
<text x="222.3" y="132.6">4</text>
<text x="222.3" y="147.5">2</text>
</g>
<text font-size="4.7" x="379.2" y="281.7">CT-00-00-02</text>
<text font-size="4.3" x="398.4" y="246">-</text>
<g font-size="4">
<text x="307.8" y="248.6">CONFORME NORMA DIN 7168</text>
<text x="335.4" y="258.8">-</text>
<text x="28.9" y="282">Nº</text>
<text x="292.9" y="281.9">BLOCO DE ENGRENAGENS ESQUERDO</text>
<text x="27.9" y="285.9">DO</text>
<text x="38.6" y="285.9">Nº DA PEÇA</text>
<text x="79.4" y="285.9">DESCRIÇÃO</text>
<text x="151.8" y="285.9">MATERIAL</text>
<text x="205.2" y="287.8">LÍQUIDA</text>
<text x="206.2" y="283.9">MASSA</text>
<text x="224" y="285.9">QDT.</text>
<text x="26.9" y="289.7">ITEM</text>
</g>
<g font-size="3.6">
<text x="389.1" y="253.1">6.21</text>
<text x="389.3" y="260.6">mm</text>
<text x="390.9" y="268.1">1:3</text>
<text x="403.9" y="268.1">A3</text>
</g>
<g font-size="3.3">
<text x="29.3" y="219.8">13</text>
<text x="41.1" y="219.8">ETI-00-00-06</text>
<text x="63.9" y="219.8">EIXO PINHÃO DUPLO</text>
<text x="119.3" y="219.8">Barra Redonda SAE 1020 - 1/2&quot;</text>
<text x="209.8" y="219.8">0.07</text>
<text x="227.8" y="219.8">1</text>
<text x="29.3" y="225.3">11</text>
<text x="29.3" y="222.6">12</text>
<text x="39.5" y="222.6">ESP_00_00_02</text>
<text x="40.1" y="225.3">CSS-00-00-03</text>
<text x="63.9" y="222.6">ESPACADOR LONGO</text>
<text x="63.9" y="225.3">CHAPA LATERAL</text>
<text x="119.3" y="225.3">Chapa F.F 1020 - 1,5 mm</text>
<text x="209.8" y="222.6">1.42</text>
<text x="209.8" y="225.3">0.07</text>
<text x="227.7" y="222.6">2</text>
<text x="227.7" y="225.3">2</text>
<text x="29.3" y="228.7">10</text>
<text x="30.2" y="231.5">9</text>
<text x="39.5" y="231.5">ENG-00-01-01</text>
<text x="39.5" y="228.7">ESP_00_00_01</text>
<text x="63.9" y="228.7">ESPAÇADOR DE EIXO 1</text>
<text x="63.9" y="231.5">PINHAO</text>
<text x="119.3" y="231.5">Barra Redonda SAE 1020 - 2&quot;</text>
<text x="209.8" y="228.7">1.39</text>
<text x="209.8" y="231.5">0.06</text>
<text x="227.7" y="228.7">1</text>
<text x="227.7" y="231.5">3</text>
<text x="30.2" y="237.5">8</text>
<text x="38.5" y="237.5">ISO 4034 - M5 -</text>
<text x="39.6" y="234.3">Hexagon Nut</text>
<text x="63.9" y="237.5">PORCA HEXAGON NUT ISO 4034</text>
<text x="226.8" y="237.5">12</text>
<text x="30.2" y="245.7">7</text>
<text x="38.3" y="244.1">ISO 4018 - M5 x</text>
<text x="49.1" y="240.7">N</text>
<text x="63.9" y="245.7">PARAFUSO ISO 4018</text>
<text x="226.8" y="245.7">12</text>
<text x="40.1" y="250.1">Chain wheel</text>
<text x="45.4" y="247.3">16-NN</text>
<text x="30.2" y="255">6</text>
<text x="40.6" y="253.4">DIN 8192 - A</text>
<text x="41.3" y="256.6">15Z 08B-1 --</text>
<text x="63.9" y="255">ENGRENAGEM DIN 8192</text>
<text x="227.8" y="255">1</text>
<text x="30.2" y="262.7">5</text>
<text x="41.1" y="262.7">ETI-00-00-04</text>
<text x="44.2" y="259.8">15SA8N</text>
<text x="63.9" y="262.7">EIXO PINHÃO</text>
<text x="119.3" y="262.7">Barra Redonda SAE 1020 - 1/2&quot;</text>
<text x="209.8" y="262.7">0.08</text>
<text x="227.8" y="262.7">1</text>
<text x="30.2" y="267.1">4</text>
<text x="39" y="265.5">DIN 625 - 608 -</text>
<text x="40.6" y="268.7">8,SI,NC,8_68</text>
<text x="63.9" y="267.1">ROLAMENTO 608</text>
<text x="227.8" y="267.1">6</text>
<text x="30.2" y="271.5">3</text>
<text x="30.2" y="274.8">2</text>
<text x="40.1" y="271.5">CSS-00-00-02</text>
<text x="40.5" y="274.8">MC.00.00.01</text>
<text x="63.9" y="271.5">CHAPA SUPERIOR</text>
<text x="63.9" y="274.8">MANCAL ROL.608</text>
<text x="119.3" y="271.5">Chapa F.F 1020 - 1,5 mm</text>
<text x="119.3" y="274.8">Chapa Grossa 1020 - 1/4&quot;</text>
<text x="209.8" y="271.5">0.09</text>
<text x="209.8" y="274.8">0.02</text>
<text x="227.8" y="271.5">2</text>
<text x="227.8" y="274.8">6</text>
<text x="30.2" y="278">1</text>
<text x="39.8" y="278">SPM-00-00-01</text>
<text x="63.9" y="278">LATERAL SUPORTE MANCAL</text>
<text x="119.3" y="278">Chapa F.F 1020 - 1,5 mm</text>
<text x="209.8" y="278">0.58</text>
<text x="227.8" y="278">2</text>
</g>
<g font-size="2.9">
<text x="235.9" y="238.4">DOC. DE INFORMAÇÃO:</text>
<text x="279.5" y="238.4">-------</text>
<text x="249.9" y="273.2">DATA</text>
<text x="266.5" y="273.2">NOME/CREA</text>
<text x="236.2" y="278.6">PROJ.</text>
<text x="247.4" y="278.6">02/07/2025</text>
<text x="268" y="278.6">EDUARDO</text>
<text x="236.9" y="283.4">DES.</text>
<text x="249.1" y="283.4">02/07/2025</text>
<text x="270.8" y="283.4">RAIAN</text>
<text x="235.7" y="288.3">PROD.</text>
<text x="253.4" y="288.2">-</text>
<text x="274.5" y="288.2">-</text>
</g>
<g font-size="2.2">
<text x="287.2" y="242.1">TOLERÂNCIAS NÃO ESPECIFICADAS</text>
<text x="287.3" y="251.9">TRATAMENTO SUPERFICIAL</text>
<text x="287.3" y="261.9">MATERIAL</text>
<text x="287.3" y="272.1">DESCRIÇÃO</text>
<text x="370.6" y="272.8">CÓDIGO</text>
</g>
<g font-size="1.8">
<text x="393.3" y="241.4">QUANTIDADE</text>
<text x="385.7" y="249">PESO LIQUIDO</text>
<text x="400.4" y="249">PESO BRUTO</text>
<text x="387.8" y="256.5">UNIDADE</text>
<text x="401.3" y="256.5">PROJEÇÃO</text>
<text x="388.4" y="264">ESCALA</text>
<text x="401.5" y="264">FORMATO</text>
</g>
</svg>
